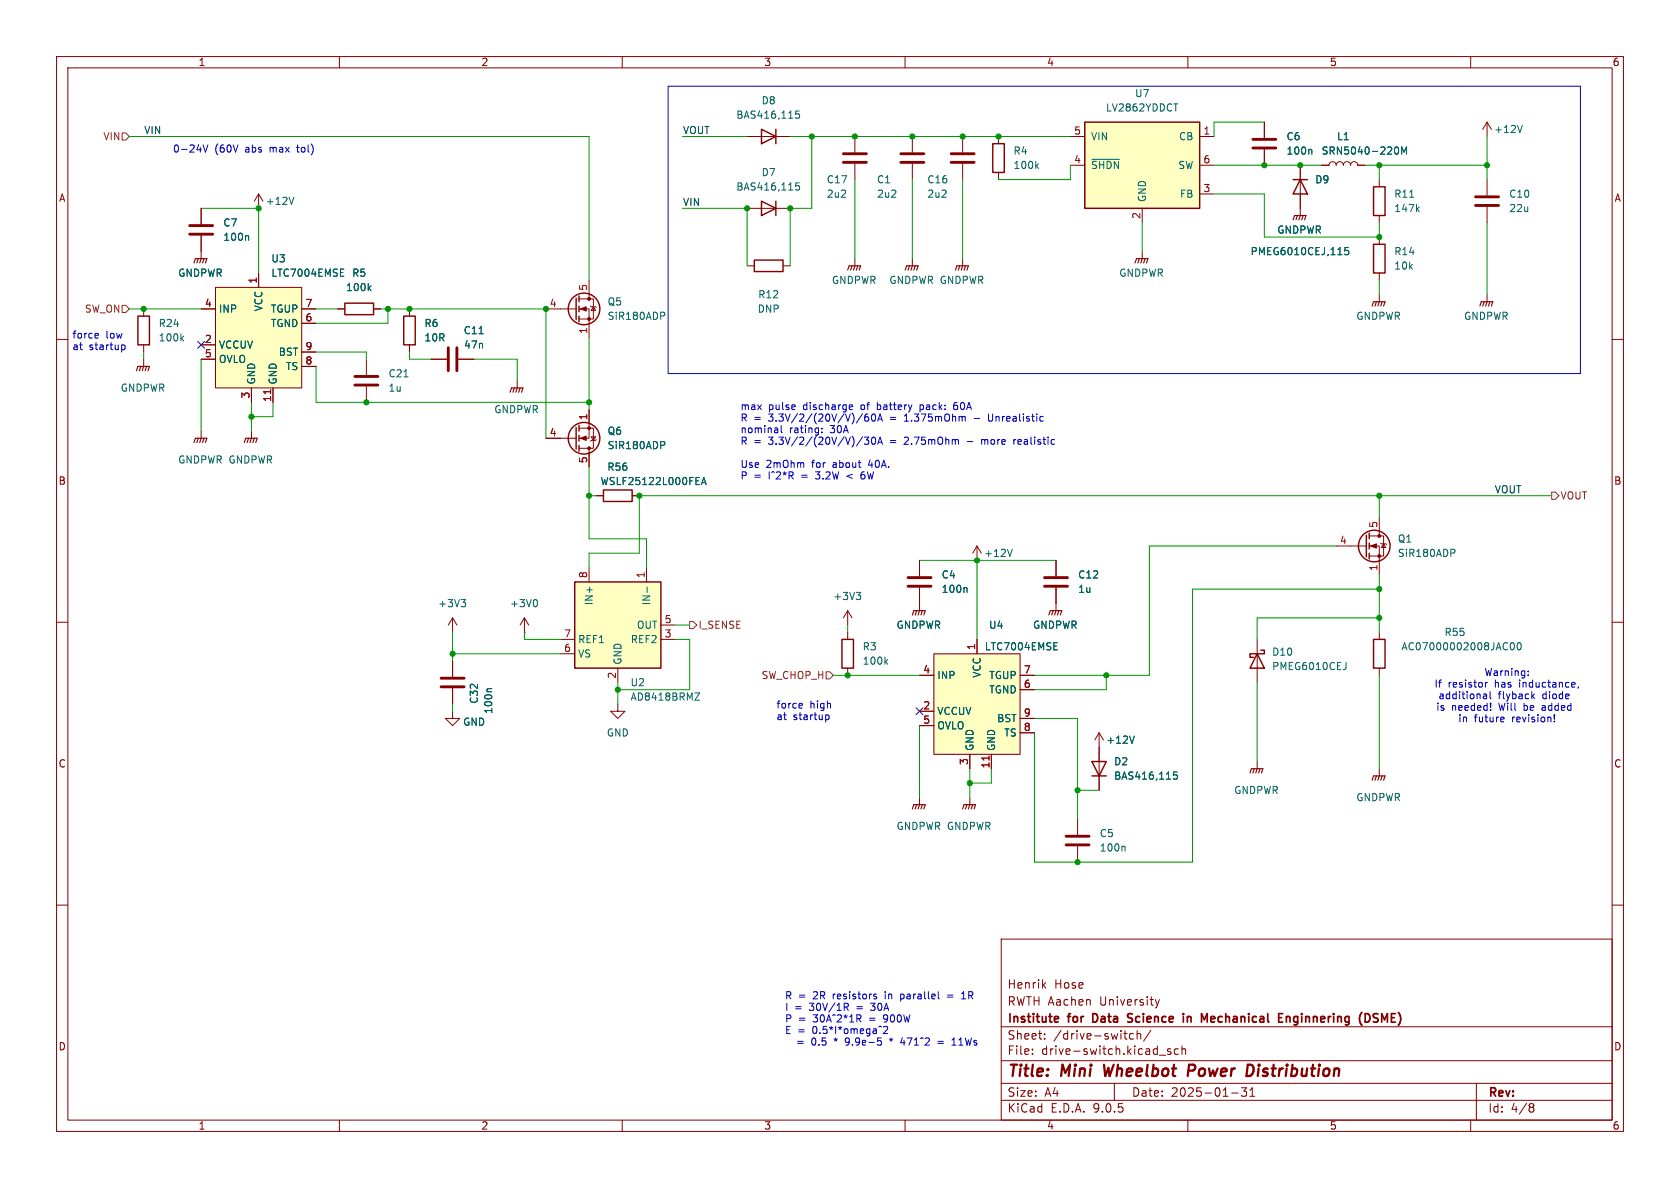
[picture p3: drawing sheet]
<svg xmlns="http://www.w3.org/2000/svg" width="297mm" height="210mm" viewBox="0 0 297 210" stroke-linecap="round" stroke-linejoin="round" font-family="sans-serif">
<g fill="none" stroke="#840000" stroke-width=".18">
<path d="M10 10h277v190h-277zM12 12h273v186h-273zM60 10v2M110 10v2M160 10v2M210 10v2M260 10v2M10 60h2M285 60h2M10 110h2M80 116.8v2.8M149.9 108l-.8 1.2"/>
<path d="M149.9 108l.7 1.2M149.9 108v2.5M285 110h2M80 125.7v1.3h1.3l-1.3 1.3-1.3-1.3h1.3M80 121.7v2.8M109.2 124.5v1.2h1.3l-1.3 1.3-1.3-1.3h1.3M194.3 129.5l-.8 1.3M194.3 129.5l.8 1.3M194.3 129.5v2.6M190.5 144.8v2.8M190.5 149.6v2.8M10 160h2"/>
<path d="M177 166h108v32h-108zM184.5 174.1l.4 .6M184.9 173.7l-.6 .6M204.2 176.7l.4 1M204.6 177.7l-.1 .4-.3 .1M205 176.7l-.4 1M285 160h2M60 198v2M110 198v2M160 198v2M177 194.5h108M177 191.5h108"/>
<path d="M177 187.5h108M177 181.5h108M182.5 186.3v.1M182.5 185.5v.1M184.7 183.6v.1M184.7 182.8v.1M197 191.5v3M198.7 182.7h.5M199.1 183.7h.1M200.4 182.8l-.4-.1-.3 .3v.4l.1 .2h.6M201 182.8l.2-.1 .4 .1 .1 .9M201 182.2v1.5"/>
<path d="M203.5 182.1l-1.3 2M205 186.5h1.1M207 185.5l-.4-.1-.2 .2 .1 .2 .5 .2v.3h-.6M208.3 185.5l-.4-.1-.3 .3v.4l.1 .2h.6M209 185.5l.2-.1 .3 .1 .1 .9M209 184.9v1.5M210 198v2M217.7 193.2h1.2M219.5 192.3h.9l-.5 .6 .4 .1v.7l-.2 .1h-.4l-.2-.1M221 193.8h.8M221 192.7l.4-.4v1.5M260 198v2"/>
<path d="M261 191.5v6.5M270.6 195.1l.4 .1 .2 .2-.3 .3M270.6 195.7h.3M270.9 195.7l.2 .2 .1 .4-.2 .2-.4 .1"/>
</g>
<path d="M195.2 188.2l.2 2 .6-1.4M211 188.2h-.8l-.2 2M211.1 189.2l-1 .1M221.1 188.2a1.11 1.11 0 0 1 0 1.9" fill="none" stroke="#840000" stroke-width=".4"/>
<g fill="none" stroke="#840000" stroke-width=".3">
<path d="M186.6 179.7l.5 .1v.2l-.7 .2M193.6 179.2h-.4v1.5h.4M200.2 179.3l-.6-.1-.3 .3 .2 .3 .6 .2M209.2 179.2v.1M209.9 179.7v1M210.5 179.8l-.4-.1-.2 .1M214.6 179.7h-.3l-.2 .2v.7l.5 .1M226.1 179.2h.7M227.4 179.8l.2-.1 .4 .1 .1 .9M227.4 179.7v1M241.7 179.2a.81 .81 0 0 1 .5 .7 .81 .81 0 0 1-.5 .8M243.4 179.2h-.3l-.3 .3 .1 .3 .4 .2"/>
<path d="M187.1 180.6l-.5 .1M199.3 180.6h.8M214.8 180l-.7 .2M226.1 180.7h.7M242.8 180.6l.5 .1"/>
</g>
<path d="M151.4 104.7h.8l-.5 .5M151.9 105.2l.3 .2v.3l-.3 .3M86.9 121.7h-.6l-.2 .2M200.5 130.1l-.4 1.3M198.7 149.6l.2 .2v.6" fill="none" stroke="#006464" stroke-width=".18"/>
<path d="M78 119.9h4M78 121.4h4M188.5 147.8h4M188.5 149.4h4" fill="none" stroke="#840000" stroke-width=".51"/>
<path d="M101.6 102.9h15.2v15.2h-15.2z" fill="#ffffc2"/>
<path d="M101.6 102.9h15.2v15.2h-15.2zM193 134.6h2.6l-1.3 2.6zM193 137.2h2.6" fill="none" stroke="#840000" stroke-width=".25"/>
<path d="M99.1 113h2.5M99.1 115.6h2.5M104.1 100.3v2.6M109.2 118.1v2.6M114.3 100.3v2.6M116.8 113h2.6M116.8 110.5h2.6M194.3 132.1v7.6M222.2 134.6v1.3M243.8 135.9v1.3" fill="none" stroke="#840000" stroke-width=".18"/>
<path d="M114.4 103.8v.9M122.8 122.5h.9l-.9 1.3h.9M208.1 136.5h-.6l-.1 .6 .2-.1h.4l.1 .2v.4l-.2 .1-.5-.1" fill="none" stroke="#006464" stroke-width=".18"/>
<path d="M221 136.7l.2-.8h2.1l-.3 .8M221.7 135.9l-.2 .8M222.2 135.9l-.2 .8M222.8 135.9l-.3 .8M242.6 137.9l.2-.7h2.1l-.3 .7M243.3 137.2l-.2 .7M243.8 137.2l-.2 .7M244.3 137.2l-.2 .7" fill="none" stroke="#840000" stroke-width=".2"/>
<path d="M191.8 21.6h20.3v15.2h-20.3z" fill="#ffffc2"/>
<g fill="none" stroke="#840000" stroke-width=".25">
<path d="M134.6 35.6l2.6 1.2-2.6 1.3zM134.6 22.9l2.6 1.2-2.6 1.3zM137.2 22.9v2.5M137.2 35.6v2.5M175.5 25.4h2v5.1h-2zM191.8 21.6h20.3v15.2h-20.3zM242.8 33h2.1v5.1h-2.1zM61 53.6h5v2h-5zM101.9 52.7v3.8M102.4 52.3v1M102.4 54.1v1M102.4 55.9v1"/>
<path d="M133.3 46h5.1v2h-5.1zM101.9 75.6v3.8M102.4 75.2v1M102.4 77v1M102.4 78.7v1.1M106.7 86.6h5.1v2h-5.1zM148.8 113h2.1v5.1h-2.1zM222.2 115.6l1.3 2.5h-2.5zM222.9 114.9h.6v.7h-2.5v.6h.6"/>
<circle cx="103.3" cy="54.6" r="2.79"/>
<circle cx="103.3" cy="77.5" r="2.79"/>
</g>
<g fill="none" stroke="#840000" stroke-width=".18">
<path d="M132.1 24.1h7.6M132.1 36.8h7.6M151.1 24.1v2.8M151.1 29v2.8M161.3 24.1v2.8M161.3 29v2.8M170.2 24.1v2.8M170.2 29v2.8M176.5 24.1v1.3M176.5 30.5v1.3M189.2 24.1h2.6M189.2 29.2h2.6"/>
<path d="M201.9 36.8v2.6M212.1 24.1h2.5M212.1 29.2h2.5M212.1 34.3h2.5M223.5 21.6v2.8M223.5 26.4v2.8M229.9 36.8v1.3M233.7 29.2h1.2a.64 .64 0 0 1 .7-.6 .64 .64 0 0 1 .6 .6 .64 .64 0 0 1 .7-.6 .64 .64 0 0 1 .6 .6 .64 .64 0 0 1 .6-.6 .64 .64 0 0 1 .7 .6 .64 .64 0 0 1 .6-.6 .64 .64 0 0 1 .6 .6h1.3M243.8 31.8v1.2M243.8 38.1v1.3M262.9 21.6l-.8 1.3M262.9 21.6l.8 1.3"/>
<path d="M262.9 21.6v2.5M59.7 54.6h1.3M66 54.6h1.3M96.5 54.6h5.4M102.4 52.8h2.5v3.6h-2.5M102.4 54.6h1.7v5.1M104.1 49.5v3.3M104.4 54.1l.1 .1h.8l.1 .2M104.9 54.2l.4 .7h-.8zM132.1 47h1.2M138.4 47h1.3M151.1 45.7v1.3"/>
<path d="M161.3 45.7v1.3M170.2 45.7v1.3M201.9 44.5v1.2M44.4 76.2v1.3M64.8 63.5v2.8M64.8 68.3v2.8M91.4 67.3v1.3M96.5 77.5h5.4M102.4 75.7h2.5v3.5h-2.5M104.1 72.4v5.1h-1.7M104.1 79.2v3.4M104.5 77.2h.8l-.4 .7z"/>
<path d="M105.4 77.7l-.1 .2h-.8l-.1 .1M105.4 87.6h1.3M111.8 87.6h1.2M162.6 99.1v2.8M172.7 96.5l-.7 1.3M172.7 96.5l.8 1.3M172.7 96.5v2.6M186.7 99.1v2.8M80 109.2l-.8 1.3M80 109.2l.8 1.3M80 109.2v2.6M92.7 111.8h.1"/>
<path d="M92.7 109.2l-.8 1.3M92.7 109.2l.8 1.3M92.7 109.2v2.6M149.9 111.8v1.2M149.9 118.1v1.3M162.6 103.9v4.1M186.7 103.9v4.1M222.2 113v7.7"/>
</g>
<g fill="none" stroke="#006464" stroke-width=".18">
<path d="M141.3 19.6h-.6l-.1 .6 .2-.1 .4 .1 .2 .2-.1 .4-.2 .1-.5-.1M207.5 18.4h.7M141.3 32.3h-.6l-.1 .6 .2-.1 .4 .1 .2 .2-.1 .4-.2 .1-.5-.1M183.2 29.3l.4 .5M183.6 28.9l-.5 .5M193 28.2h4.9M231.7 26.4l.2 .2v.6M246.7 26h.1a.68 .68 0 0 1 .5 .6 .68 .68 0 0 1-.5 .6h-.1M247.8 27.2v-1.2l.4 .9 .4-.9v1.2M249.2 34.9h.7M250.5 36.9l.4 .5M250.9 36.6l-.5 .4"/>
<path d="M269.1 22.2l-.4 1.2M65.2 50.9l.4 .5M65.6 50.5l-.5 .5M117.3 55.2l.2 .2v.3l-.2 .2M71.4 66.6h.7M117.3 78l.2 .3v.3l-.2 .1M124 85.7l.4-1.3 .5 1.3M124.1 85.3h.6M178.9 97.1l-.4 1.3M81.5 106h.8l-.4 .5M82.1 106.5l.2 .2v.3l-.2 .3M94.7 106a.79 .79 0 0 1 0 1.3"/>
<path d="M156.6 116.9l.3 .5M156.9 116.6l-.5 .5M170.8 103.9l.2 .2v.6M238 117.1v.9l-.4 .4"/>
</g>
<g fill="none" stroke="#840000" stroke-width=".51">
<path d="M149.1 27.2h4.1M149.1 28.7h4.1M159.3 27.2h4M159.3 28.7h4M168.1 27.2h4.1M168.1 28.7h4.1M221.5 24.6h4.1M221.5 26.2h4.1M62.7 66.5h4.1M62.7 68.1h4.1M160.5 102.1h4.1M160.5 103.6h4.1"/>
<path d="M184.7 102.1h4M184.7 103.6h4"/>
</g>
<g fill="none" stroke="#840000" stroke-width=".2">
<path d="M228.6 38.9l.3-.8h2l-.3 .8M229.4 38.1l-.3 .8M229.9 38.1l-.3 .8M230.4 38.1l-.3 .8M149.9 47.8l.2-.8h2l-.2 .8M150.6 47l-.2 .8M151.1 47l-.2 .8M151.6 47l-.2 .8M160 47.8l.3-.8h2l-.2 .8M160.8 47l-.3 .8M161.3 47l-.3 .8M161.8 47l-.3 .8"/>
<path d="M168.9 47.8l.3-.8h2l-.3 .8M169.7 47l-.3 .8M170.2 47l-.3 .8M170.7 47l-.3 .8M200.7 46.5l.2-.8h2l-.2 .8M201.4 45.7l-.2 .8M201.9 45.7l-.2 .8M202.4 45.7l-.2 .8M43.2 78.2l.2-.7h2.1l-.3 .7M43.9 77.5l-.2 .7M44.4 77.5l-.2 .7M45 77.5l-.3 .7"/>
<path d="M90.2 69.3l.2-.7h2.1l-.3 .7M90.9 68.6l-.2 .7M91.4 68.6l-.2 .7M91.9 68.6l-.2 .7M161.3 108.7l.2-.7h2.1l-.3 .7M162.1 108l-.3 .7M162.6 108l-.3 .7M163.1 108l-.3 .7M185.4 108.7l.3-.7h2l-.2 .7M186.2 108l-.3 .7M186.7 108l-.3 .7M187.2 108l-.3 .7"/>
</g>
<g fill="#840000" stroke="#840000" stroke-width=".18">
<path d="M102.6 54.6l1-.4v.8z"/>
<path d="M102.6 77.5l1-.4v.8z"/>
<circle cx="104.1" cy="52.8" r=".25"/>
<circle cx="104.1" cy="56.4" r=".25"/>
<circle cx="104.1" cy="79.2" r=".25"/>
<circle cx="104.1" cy="75.7" r=".25"/>
</g>
<path d="M38.1 50.8h15.2v17.8h-15.2z" fill="#ffffc2"/>
<g fill="none" stroke="#840000" stroke-width=".18">
<path d="M35.6 36.8v2.8M45.7 34.3v2.5M45.7 34.3l-.7 1.3M45.7 34.3l.8 1.3M229.9 29.2v7.6M262.9 31.8v2.7M262.9 36.6v2.8M35.6 54.6h2.5M35.6 41.7v4M38.1 50.8h15.2v17.8h-15.2zM45.7 48.3v2.5M53.3 54.6h2.6"/>
<path d="M53.3 57.2h2.6M243.8 41.9v1.3M243.8 48.3v1.2M243.8 52.1v1.2M262.9 52.1v1.2M35.6 61h2.5M35.6 63.5h2.5M35.6 76.2v1.3M44.4 68.6v2.5M48.3 68.6v2.5M53.3 62.2h2.6M53.3 64.8h2.6"/>
<path d="M76.2 63.5h2.8M81 63.5h2.8"/>
</g>
<path d="M47.8 68.9v.7" fill="none" stroke="#a90000" stroke-width=".18"/>
<path d="M51.9 34.9l-.4 1.2M43.8 41.6l.2 .2v.7M60.2 48.8h.6M60.2 47.6h.6M84.7 59h.7M238.4 43.8h-.6l-.1 .6 .2-.2 .4 .1 .1 .2v.4l-.2 .1-.5-.1" fill="none" stroke="#006464" stroke-width=".18"/>
<path d="M228.6 31.8h2.5M229.9 31.8l1.2 2.5h-2.5zM242.8 43.2h2.1v5.1h-2.1z" fill="none" stroke="#840000" stroke-width=".25"/>
<g fill="none" stroke="#840000" stroke-width=".2">
<path d="M34.3 46.5l.2-.8h2.1l-.3 .8M35.1 45.7l-.3 .8M35.6 45.7l-.3 .8M36.1 45.7l-.3 .8M242.6 54.1l.2-.8h2.1l-.3 .8M243.3 53.3l-.2 .8M243.8 53.3l-.2 .8M244.3 53.3l-.2 .8M261.6 54.1l.3-.8h2l-.2 .8M262.4 53.3l-.3 .8M262.9 53.3l-.3 .8M263.4 53.3l-.3 .8"/>
<path d="M34.3 78.2l.2-.7h2.1l-.3 .7M35.1 77.5l-.3 .7M35.6 77.5l-.3 .7M36.1 77.5l-.3 .7"/>
</g>
<path d="M33.5 39.9h4.1M260.9 34.8h4M260.9 36.3h4M33.5 41.4h4.1M79.2 61.5v4M80.8 61.5v4" fill="none" stroke="#840000" stroke-width=".51"/>
<path d="M165.1 115.6h15.2v17.8h-15.2z" fill="#ffffc2"/>
<g fill="none" stroke="#840000" stroke-width=".18">
<path d="M35.6 36.8v2.8M223.5 21.6v2.8M223.5 26.4v2.8M229.9 29.2v2.6M229.9 34.3v2.5M233.7 29.2h1.2M240 29.2h1.3M25.4 54.6v1.3M35.6 41.7v2.8M35.6 54.6h2.5M45.7 48.3v2.5M53.3 54.6h2.6"/>
<path d="M53.3 57.2h2.6M59.7 54.6h1.3M66 54.6h1.3M72.4 54.6v1.3M25.4 61v1.2M25.4 63.5v1.3M35.6 61h2.5M35.6 63.5h2.5M44.4 68.6v2.5M48.3 68.6v2.5M53.3 62.2h2.6M53.3 64.8h2.6"/>
<path d="M72.4 61v1.2M76.2 63.5h2.8M81 63.5h2.8M96.5 77.5h2.6M104.1 72.4v2.5M104.1 80v2.6M105.4 87.6h1.3M111.8 87.6h1.2M162.6 99.1v2.8M186.7 99.1v2.8M236.2 96.5h5.4M242.1 94.7h2.5v3.6h-2.5"/>
<path d="M242.1 96.5h1.7v5.1M243.8 91.4v3.3M244.1 96l.1 .1h.8l.1 .2M244.6 96.1l.4 .7h-.8zM80 116.8v2.8M162.6 119.4h2.5M162.6 103.9v2.8M165.1 115.6h15.2v17.8h-15.2zM172.7 113v2.6M180.3 119.4h2.6M186.7 103.9v2.8M243.8 111.8v1.2"/>
<path d="M243.8 118.1v1.3M80 121.7v2.8M162.6 125.7h2.5M162.6 128.3h2.5M171.4 133.4v2.5M175.3 133.4v2.5M180.3 121.9h2.6M180.3 127h2.6M180.3 129.5h2.6M194.3 132.1v2.5M194.3 137.2v2.5M162.6 141v1.2"/>
<path d="M171.4 141v1.2"/>
</g>
<path d="M47.8 68.9v.7M174.8 133.7v.7" fill="none" stroke="#a90000" stroke-width=".18"/>
<g fill="none" stroke="#006464" stroke-width=".18">
<path d="M231.7 26.4l.2 .2v.6M246.7 26h.1a.68 .68 0 0 1 .5 .6 .68 .68 0 0 1-.5 .6h-.1M247.8 27.2v-1.2l.4 .9 .4-.9v1.2M32.1 59.8l.4 .5M32.5 59.4l-.5 .5M43.8 41.6l.2 .2v.7M60.2 48.8h.6M60.2 47.6h.6M65.2 50.9l.4 .5M65.6 50.5l-.5 .5M84.7 59h.7M238.4 43.8h-.6l-.1 .6 .2-.2 .4 .1 .1 .2v.4l-.2 .1-.5-.1"/>
<path d="M117.3 78l.2 .3v.3l-.2 .1M124 85.7l.4-1.3 .5 1.3M124.1 85.3h.6M257 97.1l.2 .2v.3l-.2 .2M170.8 103.9l.2 .2v.6M186.3 114.9h.6M186.3 113.6h.6M267.1 113.7l.2-.1a.68 .68 0 0 1 .4 .6 .68 .68 0 0 1-.4 .7l-.2-.1-.1-.4zM268.3 113.7l.2-.1a.68 .68 0 0 1 .4 .6 .68 .68 0 0 1-.4 .7l-.2-.1-.1-.4zM86.9 121.7h-.6l-.2 .2M200.5 130.1l-.4 1.3M208.1 136.5h-.6l-.1 .6 .2-.1h.4l.1 .2v.4l-.2 .1-.5-.1"/>
</g>
<path d="M24.1 65.5l.3-.7h2l-.2 .7M24.9 64.8l-.3 .7M25.4 64.8l-.3 .7M25.9 64.8l-.2 .7M161.3 143l.2-.8h2.1l-.3 .8M162.1 142.2l-.3 .8M162.6 142.2l-.3 .8M163.1 142.2l-.3 .8M170.2 143l.2-.8h2.1l-.3 .8M170.9 142.2l-.2 .8M171.4 142.2l-.2 .8M172 142.2l-.3 .8" fill="none" stroke="#840000" stroke-width=".2"/>
<g fill="none" stroke="#840000" stroke-width=".25">
<path d="M24.4 55.9h2v5.1h-2zM71.4 55.9h2v5.1h-2zM241.6 94.6v3.8M242.1 94.2v1.1M242.1 96v1M242.1 97.8v1M242.8 113h2.1v5.1h-2.1z"/>
<circle cx="243" cy="96.5" r="2.79"/>
</g>
<g fill="#840000" stroke="#840000" stroke-width=".18">
<path d="M242.3 96.5l1-.4v.8z"/>
<circle cx="243.8" cy="94.7" r=".25"/>
<circle cx="243.8" cy="98.3" r=".25"/>
</g>
<path d="M21.6 23.5h.6l.7 .6-.7 .7h-.6zM21.6 54h.6l.7 .6-.7 .6h-.6zM274.3 87h.7l.6 .6-.6 .7h-.7zM121.9 109.9h.7l.6 .6-.6 .6h-.7zM146 118.7h.7l.6 .7-.6 .6h-.7z" fill="none" stroke="#725600" stroke-width=".18"/>
<g fill="none" stroke="#009600" stroke-width=".18">
<path d="M22.9 24.1h81.2v25.4M35.6 36.8h10.1v11.5M120.6 24.1h11.5M120.6 36.8h11.5v10.2M139.7 24.1h49.5M143.5 24.1v12.7h-3.8v10.2M151.1 31.8v13.9M161.3 31.8v13.9M170.2 31.8v13.9M189.2 29.2v2.6h-12.7M201.9 39.4v5.1M214.6 34.3h8.9v7.6h20.3v-2.5"/>
<path d="M214.6 29.2h19.1M223.5 21.6h-8.9v2.5M241.3 29.2h21.6M243.8 29.2v2.6M262.9 24.1v7.7M262.9 39.4v12.7M22.9 54.6h12.7M55.9 54.6h3.8M67.3 54.6h29.2v22.9M68.6 54.6v2.6h-12.7M104.1 59.7v12.7M243.8 49.5v2.6"/>
<path d="M25.4 62.2v1.3M35.6 63.5v12.7M44.4 71.1v5.1M48.3 71.1v2.6h-3.9M55.9 62.2h8.9v1.3M55.9 64.8v6.3h48.2M72.4 62.2v1.3h3.8M83.8 63.5h7.6v3.8M104.1 82.6v12.7h10.2v5M104.1 87.6h1.3M162.6 99.1h24.1M172.7 99.1v13.9"/>
<path d="M236.2 96.5h-33v22.9h-20.3M243.8 87.6v3.8M274.3 87.6h-161.3v10.2h-8.9v2.5M80 111.8v5M80 115.6h19.1M92.7 111.8v1.2h6.4M119.4 113h2.5v8.9h-12.7M119.4 110.5h2.5M147.3 119.4h15.3M149.9 110.5v1.3M195.6 119.4v2.5h-12.7M243.8 101.6v10.2"/>
<path d="M243.8 119.4v16.5M243.8 104.1h-33v48.3h-27.9v-22.9M243.8 109.2h-21.6v3.8M80 124.5v1.2M109.2 120.7v3.8M162.6 128.3v12.7M171.4 135.9v5.1M175.3 135.9v2.5h-3.9M182.9 127h7.6v17.8M190.5 139.7h3.8M222.2 120.7v13.9"/>
</g>
<path d="M35 60.4l1.2 1.2M36.2 60.4l-1.2 1.2M162 125.1l1.2 1.2M163.2 125.1l-1.2 1.2" fill="none" stroke="#000084" stroke-width=".18"/>
<g fill="none" stroke="#0000c2" stroke-width=".18">
<path d="M118.1 15.2h161.3v50.8h-161.3zM35.9 25.6l.4 1.3 .4-1.3M17 58.9l.3 .1 .1 .2-.6 .1M17.3 59.7l-.3 .1M21.6 61h.4l.1 .2v.5l-.5 .1M138.1 75.2v1.1l.2 .2M145.3 76.4v.1M145.3 75.7v.1M150.2 72.3h.5M150.2 71.6h.4l.1 .3-.6 .1M152.5 73.1l-1.1 1.7M152.5 77.2l-1.1 1.6"/>
<path d="M152.8 77.3h.8l-.4 .5 .3 .1v.5l-.2 .1-.5-.1M153.2 73.2h-.1a.86 .86 0 0 0 0 1.3l.4-.2 .1-.4-.3-.2h-.3l-.1 .2M154.2 77.4l.2-.1a.68 .68 0 0 1 .4 .6 .68 .68 0 0 1-.4 .6l-.2-.1-.1-.3zM154.4 73.2a.72 .72 0 0 0 .1 1.3 .79 .79 0 0 0 0-1.3M155.2 74.5l.4-1.3 .4 1.3M155.2 78.5l.4-1.2 .4 1.2M155.3 74.1h.6M155.3 78.2h.6M159.9 74.5h.7M162.7 71.6v1.2M162.7 72.3l.1 .1M162.8 71.6h-.1"/>
<path d="M168.9 71.1l-.1 .1a.86 .86 0 0 0 0 1.2h.3M169.1 71.6l-.4 .1-.1 .2M170.6 73.7v.8M171 78.1h1M172.2 74h1M173.5 77.7v.8M173.9 77.7l-.4 .1M174.8 73.2v1l.1 .2 .3 .1M179.2 77.7v.8M179.6 77.7l-.4 .2M184.3 73.6l.1 .1M184.4 74.4l-.1 .1"/>
<path d="M150.7 83.8l-1 .4 1 .4M152.6 83.4l-.2 .1a.86 .86 0 0 0 0 1.2h.3M152.7 83.9h-.3l-.2 .2M270.2 119.3v.1M270.2 118.6v.2M141.4 124.3l.4 .1 .1 .2-.6 .2M141.8 125.1l-.4 .1M146.1 126.4h.4l.1 .2-.1 .5-.4 .1M262.2 123.3l.2 .2h.4M262.3 122.7h.5v.8M262.6 120.6v.9M262.7 120.7l-.1 .2"/>
<path d="M262.8 123h-.4l-.2 .2M263.4 122.2v1.1l.2 .2M263.5 125.4v.2M263.5 124.3v.8M265.5 126.8h.3l.1 .3-.6 .1M265.8 127.5l-.3 .1M270.9 123l.4 .5M271.3 122.7l-.5 .5M274.7 126.4l.1 .7M274.8 127.5v.1M274.8 126.3v.8M274.9 126.4l-.1 .7"/>
<path d="M278.3 120.6l.2 .3-.7 .2M278.4 121.4l-.1 .1M279.1 121.4l-.2 .3M149.5 178l.5 .6M149.7 177.3l.3 .3-.1 .3-.7 .1M154.6 176.2h.3l.1 .2-.2 .2h-.2M154.6 175.7l.3 .1M159.2 175.7v1.3M159.2 176.5l.1 .1M159.3 175.7l-.1 .1M165.9 176.5l.2 .1M167.5 175.9h1"/>
<path d="M167.5 176.3h1M170 176.6h.7M170 175.7l.4-.4v1.3M149.4 183.7v.3l.3 .3M149.5 184.8h.3M155.6 181.4l.2 .2M155.6 184l.2 .2v.3l-.2 .3M156.4 181.4l-.2 .2M156.7 181.4l.2 .3v.3l-.8 .7h.8M157.2 183.7l.3 .1M157.5 183.5v.3M157.5 183.8l-.1 .2"/>
<path d="M157.5 183.8l.2 .2M157.8 183.7l-.3 .1M159.5 183.4l-.3 .9h.8M165.8 184.1h1M165.8 184.5h1M168.3 184.8h.7M168.5 183.7l.2-.2v1.3"/>
</g>
<g fill="#009600" stroke="#009600" stroke-width=".18">
<circle cx="171.4" cy="138.4" r=".46"/>
<circle cx="190.5" cy="152.4" r=".46"/>
<circle cx="190.5" cy="139.7" r=".46"/>
<circle cx="149.9" cy="119.4" r=".46"/>
<circle cx="243.8" cy="109.2" r=".46"/>
<circle cx="223.5" cy="29.2" r=".46"/>
<circle cx="229.9" cy="29.2" r=".46"/>
<circle cx="172.7" cy="99.1" r=".46"/>
<circle cx="243.8" cy="87.6" r=".46"/>
<circle cx="195.6" cy="119.4" r=".46"/>
<circle cx="243.8" cy="104.1" r=".46"/>
<circle cx="262.9" cy="29.2" r=".46"/>
<circle cx="243.8" cy="29.2" r=".46"/>
<circle cx="243.8" cy="41.9" r=".46"/>
<circle cx="68.6" cy="54.6" r=".46"/>
<circle cx="64.8" cy="71.1" r=".46"/>
<circle cx="113" cy="87.6" r=".46"/>
<circle cx="104.1" cy="87.6" r=".46"/>
<circle cx="72.4" cy="54.6" r=".46"/>
<circle cx="132.1" cy="36.8" r=".46"/>
<circle cx="151.1" cy="24.1" r=".46"/>
<circle cx="139.7" cy="36.8" r=".46"/>
<circle cx="104.1" cy="71.1" r=".46"/>
<circle cx="96.5" cy="54.6" r=".46"/>
<circle cx="161.3" cy="24.1" r=".46"/>
<circle cx="170.2" cy="24.1" r=".46"/>
<circle cx="143.5" cy="24.1" r=".46"/>
<circle cx="176.5" cy="24.1" r=".46"/>
<circle cx="80" cy="115.6" r=".46"/>
<circle cx="109.2" cy="121.9" r=".46"/>
<circle cx="25.4" cy="54.6" r=".46"/>
<circle cx="45.7" cy="36.8" r=".46"/>
<circle cx="44.4" cy="73.7" r=".46"/>
</g>
<g font-size="2.8" fill="#840000">
<text x="178" y="190.9">Title:</text>
<text x="187.7" y="190.9">Mini</text>
<text x="196" y="190.9">Wheelbot</text>
<text x="211.6" y="190.9">Power</text>
<text x="222.8" y="190.9">Distribution</text>
</g>
<g font-size="2.1" fill="#840000">
<text x="178" y="178">RWTH Aachen</text>
<text x="178" y="175">Henrik</text>
<text x="186.4" y="175">Hose</text>
<text x="194.5" y="178">University</text>
<text x="178" y="184">Sheet:</text>
<text x="178" y="181.2">Institute</text>
<text x="186.2" y="184">/drive-switch/</text>
<text x="189" y="181.2">for</text>
<text x="193.8" y="181.2">Data</text>
<text x="200.7" y="181.2">Science</text>
<text x="211" y="181.2">in</text>
<text x="214.9" y="181.2">Mechanical</text>
<text x="229.1" y="181.2">Enginnering</text>
<text x="244" y="181.2">(DSME)</text>
<text x="178" y="186.7">File:</text>
<text x="184.1" y="186.7">drive-switch.kicad_sch</text>
<text x="178" y="196.9">KiCad</text>
<text x="178" y="194.1">Size:</text>
<text x="184.7" y="194.1">A4</text>
<text x="185.7" y="196.9">E.D.A.</text>
<text x="193.3" y="196.9">9.0.5</text>
<text x="200" y="194.1">Date:</text>
<text x="207" y="194.1">2025-01-31</text>
<text x="263" y="194.3">Rev:</text>
<text x="263" y="196.9">Id:</text>
<text x="267.1" y="196.9">4/8</text>
</g>
<g font-size="1.8" fill="#840000">
<text x="35" y="11.9">1</text>
<text x="85" y="11.9">2</text>
<text x="135" y="11.9">3</text>
<text x="185" y="11.9">4</text>
<text x="235" y="11.9">5</text>
<text x="285" y="11.9">6</text>
<text x="10.3" y="35.9">A</text>
<text x="285.3" y="35.9">A</text>
<text x="10.3" y="85.9">B</text>
<text x="285.3" y="85.9">B</text>
<text x="10.3" y="135.9">C</text>
<text x="285.3" y="135.9">C</text>
<text x="10.3" y="185.9">D</text>
<text x="285.3" y="185.9">D</text>
<text x="35" y="199.9">1</text>
<text x="85" y="199.9">2</text>
<text x="135" y="199.9">3</text>
<text x="185" y="199.9">4</text>
<text x="235" y="199.9">5</text>
<text x="285" y="199.9">6</text>
</g>
<g font-size="1.8" fill="#006464">
<text x="200.6" y="17.4">U7</text>
<text x="130.1" y="21.2">BAS416,115</text>
<text x="134.5" y="18.6">D8</text>
<text x="195.4" y="19.9">LV2862YDDCT</text>
<text x="264.1" y="23.7">+12V</text>
<text x="179.1" y="27.5">R4</text>
<text x="192.8" y="25">VIN</text>
<text x="208.3" y="25">CB</text>
<text x="227.3" y="25">C6</text>
<text x="227.3" y="27.5">100n</text>
<text x="233.5" y="27.5">SRN5040-220M</text>
<text x="236.3" y="25">L1</text>
<text x="130.1" y="33.9">BAS416,115</text>
<text x="134.5" y="31.3">D7</text>
<text x="146.1" y="32.6">C17</text>
<text x="146.1" y="35.2">2u2</text>
<text x="154.9" y="32.6">C1</text>
<text x="154.9" y="35.2">2u2</text>
<text x="163.8" y="32.6">C16</text>
<text x="163.8" y="35.2">2u2</text>
<text x="179.1" y="30.1">100k</text>
<text x="192.8" y="30.1">~{SHDN}</text>
<text x="202.8" y="35.8" transform="rotate(-90 202.8 35.8)">GND</text>
<text x="208.2" y="30.1">SW</text>
<text x="208.5" y="35.2">FB</text>
<text x="232.4" y="32.6">D9</text>
<text x="246.4" y="35.2">R11</text>
<text x="266.7" y="35.2">C10</text>
<text x="39.4" y="40.2">C7</text>
<text x="46.9" y="36.4">+12V</text>
<text x="225.7" y="41.5">GNDPWR</text>
<text x="246.4" y="37.7">147k</text>
<text x="266.7" y="37.7">22u</text>
<text x="39.4" y="42.8">100n</text>
<text x="47.9" y="46.6">U3</text>
<text x="221" y="45.3">PMEG6010CEJ,115</text>
<text x="246.4" y="47.9">10k</text>
<text x="246.4" y="45.3">R14</text>
<text x="31.4" y="49.1">GNDPWR</text>
<text x="47.9" y="49.1">LTC7004EMSE</text>
<text x="61.1" y="51.7">100k</text>
<text x="62.2" y="49.1">R5</text>
<text x="133.9" y="52.9">R12</text>
<text x="147" y="50.4">GNDPWR</text>
<text x="157.1" y="50.4">GNDPWR GNDPWR</text>
<text x="197.8" y="49.1">GNDPWR</text>
<text x="27.9" y="58">R24</text>
<text x="38.6" y="55.5">INP</text>
<text x="46.6" y="55.1" transform="rotate(-90 46.6 55.1)">VCC</text>
<text x="47.8" y="55.5">TGUP</text>
<text x="47.8" y="58">TGND</text>
<text x="74.9" y="58">R6</text>
<text x="81.9" y="59.3">C11</text>
<text x="107.3" y="54.2">Q5</text>
<text x="107.3" y="56.7">SiR180ADP</text>
<text x="133.9" y="55.5">DNP</text>
<text x="239.7" y="56.7">GNDPWR</text>
<text x="258.7" y="56.7">GNDPWR</text>
<text x="27.9" y="60.6">100k</text>
<text x="38.6" y="61.8">VCCUV</text>
<text x="38.6" y="64.4">OVLO</text>
<text x="49.2" y="63.1">BST</text>
<text x="50.5" y="65.6">TS</text>
<text x="74.9" y="60.6">10R</text>
<text x="81.9" y="61.8">47n</text>
<text x="21.2" y="69.4">GNDPWR</text>
<text x="45.3" y="68.1" transform="rotate(-90 45.3 68.1)">GND</text>
<text x="49.1" y="68.1" transform="rotate(-90 49.1 68.1)">GND</text>
<text x="68.6" y="69.4">1u</text>
<text x="68.6" y="66.9">C21</text>
<text x="87.3" y="73.3">GNDPWR</text>
<text x="107.3" y="77.1">Q6</text>
<text x="31.4" y="82.1">GNDPWR GNDPWR</text>
<text x="107.3" y="83.4">R56</text>
<text x="107.3" y="79.6">SiR180ADP</text>
<text x="106.1" y="86">WSLF25122L000FEA</text>
<text x="173.9" y="98.7">+12V</text>
<text x="247" y="96.1">Q1</text>
<text x="247" y="98.7">SiR180ADP</text>
<text x="77.4" y="107.5">+3V3</text>
<text x="90.1" y="107.5">+3V0</text>
<text x="105" y="107.1" transform="rotate(-90 105 107.1)">IN+</text>
<text x="115.2" y="107.1" transform="rotate(-90 115.2 107.1)">IN-</text>
<text x="147.2" y="106.3">+3V3</text>
<text x="166.4" y="102.5">C4</text>
<text x="166.4" y="105">100n</text>
<text x="190.5" y="105">1u</text>
<text x="190.5" y="102.5">C12</text>
<text x="102.1" y="113.9">REF1</text>
<text x="111.4" y="113.9">REF2</text>
<text x="112.5" y="111.4">OUT</text>
<text x="158.4" y="111.4">GNDPWR</text>
<text x="174.7" y="111.4">U4</text>
<text x="182.5" y="111.4">GNDPWR</text>
<text x="255.3" y="112.6">R55</text>
<text x="102.1" y="116.4">VS</text>
<text x="110.1" y="117.6" transform="rotate(-90 110.1 117.6)">GND</text>
<text x="152.4" y="115.2">R3</text>
<text x="152.4" y="117.7">100k</text>
<text x="173.6" y="119.9" transform="rotate(-90 173.6 119.9)">VCC</text>
<text x="174" y="115.2">LTC7004EMSE</text>
<text x="224.8" y="116.1">D10</text>
<text x="224.8" y="118.7">PMEG6010CEJ</text>
<text x="247.7" y="115.2">AC07000002008JAC00</text>
<text x="84.7" y="124.5" transform="rotate(-90 84.7 124.5)">C32</text>
<text x="111.4" y="124.1">AD8418BRMZ</text>
<text x="111.4" y="121.5">U2</text>
<text x="165.6" y="120.2">INP</text>
<text x="174.8" y="120.2">TGUP</text>
<text x="174.8" y="122.8">TGND</text>
<text x="81.8" y="128.5">GND</text>
<text x="87.2" y="126.3" transform="rotate(-90 87.2 126.3)">100n</text>
<text x="107.2" y="130.4">GND</text>
<text x="165.6" y="126.6">VCCUV</text>
<text x="165.6" y="129.1">OVLO</text>
<text x="176.2" y="127.9">BST</text>
<text x="177.5" y="130.4">TS</text>
<text x="195.5" y="131.7">+12V</text>
<text x="172.3" y="132.8" transform="rotate(-90 172.3 132.8)">GND</text>
<text x="176.1" y="132.8" transform="rotate(-90 176.1 132.8)">GND</text>
<text x="196.9" y="135.5">D2</text>
<text x="196.9" y="138">BAS416,115</text>
<text x="218.1" y="140.6">GNDPWR</text>
<text x="239.7" y="141.8">GNDPWR</text>
<text x="158.4" y="146.9">GNDPWR GNDPWR</text>
<text x="194.3" y="148.2">C5</text>
<text x="194.3" y="150.7">100n</text>
</g>
<g font-size="1.8" fill="#0f0f0f">
<text x="25.4" y="23.8">VIN</text>
<text x="120.6" y="23.8">VOUT</text>
<text x="120.6" y="36.5">VIN</text>
<text x="264.2" y="87.3">VOUT</text>
</g>
<g font-size="1.8" fill="#a90000">
<text x="189.8" y="23.9">5</text>
<text x="212.7" y="23.9">1</text>
<text x="189.8" y="29">4</text>
<text x="212.7" y="29">6</text>
<text x="212.7" y="34">3</text>
<text x="201.7" y="38.8" transform="rotate(-90 201.7 38.8)">2</text>
<text x="45.5" y="50.2" transform="rotate(-90 45.5 50.2)">1</text>
<text x="103.9" y="51.5" transform="rotate(-90 103.9 51.5)">5</text>
<text x="36.1" y="54.4">4</text>
<text x="53.9" y="54.4">7</text>
<text x="53.9" y="56.9">6</text>
<text x="97.1" y="54.4">4</text>
<text x="103.9" y="59.1" transform="rotate(-90 103.9 59.1)">1</text>
<text x="36.1" y="60.7">2</text>
<text x="36.1" y="63.2">5</text>
<text x="53.9" y="62">9</text>
<text x="53.9" y="64.5">8</text>
<text x="44.2" y="70.6" transform="rotate(-90 44.2 70.6)">3</text>
<text x="48" y="71.2" transform="rotate(-90 48 71.2)">11</text>
<text x="97.1" y="77.2">4</text>
<text x="103.9" y="74.4" transform="rotate(-90 103.9 74.4)">1</text>
<text x="103.9" y="82" transform="rotate(-90 103.9 82)">5</text>
<text x="243.6" y="93.4" transform="rotate(-90 243.6 93.4)">5</text>
<text x="236.8" y="96.3">4</text>
<text x="243.6" y="101" transform="rotate(-90 243.6 101)">1</text>
<text x="103.9" y="102.3" transform="rotate(-90 103.9 102.3)">8</text>
<text x="114" y="102.3" transform="rotate(-90 114 102.3)">1</text>
<text x="99.6" y="112.8">7</text>
<text x="117.4" y="110.2">5</text>
<text x="117.4" y="112.8">3</text>
<text x="99.6" y="115.3">6</text>
<text x="163.1" y="119.1">4</text>
<text x="172.5" y="115" transform="rotate(-90 172.5 115)">1</text>
<text x="180.9" y="119.1">7</text>
<text x="109" y="120.1" transform="rotate(-90 109 120.1)">2</text>
<text x="163.1" y="125.5">2</text>
<text x="180.9" y="121.7">6</text>
<text x="163.1" y="128">5</text>
<text x="180.9" y="126.7">9</text>
<text x="180.9" y="129.3">8</text>
<text x="171.2" y="135.3" transform="rotate(-90 171.2 135.3)">3</text>
<text x="175" y="135.9" transform="rotate(-90 175 135.9)">11</text>
</g>
<g font-size="1.8" fill="#725600">
<text x="18.2" y="25">VIN</text>
<text x="14.9" y="55.5">SW_ON</text>
<text x="275.8" y="88.5">VOUT</text>
<text x="123.4" y="111.4">I_SENSE</text>
<text x="134.5" y="120.2">SW_CHOP_H</text>
</g>
<g font-size="1.8" fill="#0000c2">
<text x="30.5" y="27.1">0-24V</text>
<text x="37.9" y="27.1">(60V</text>
<text x="43.5" y="27.1">abs</text>
<text x="48" y="27.1">max</text>
<text x="53" y="27.1">tol)</text>
<text x="12.7" y="59.9">force</text>
<text x="18.7" y="59.9">low</text>
<text x="12.7" y="62">at</text>
<text x="15.7" y="62">startup</text>
<text x="130.8" y="72.6">max</text>
<text x="130.8" y="74.6">R =</text>
<text x="130.8" y="76.7">nominal</text>
<text x="135.9" y="72.6">pulse</text>
<text x="136" y="74.6">3.3V/2/(20V/V)/60A</text>
<text x="139.5" y="76.7">rating:</text>
<text x="142.1" y="72.6">discharge</text>
<text x="146.9" y="76.7">30A</text>
<text x="152.5" y="72.6">of</text>
<text x="155.5" y="72.6">battery</text>
<text x="157.6" y="74.6">=</text>
<text x="160.3" y="74.6">1.375mOhm</text>
<text x="163.3" y="72.6">pack:</text>
<text x="169.5" y="72.6">60A</text>
<text x="175.6" y="74.6">Unrealistic</text>
<text x="130.8" y="78.7">R =</text>
<text x="130.8" y="82.8">Use</text>
<text x="135.4" y="82.8">2mOhm</text>
<text x="136" y="78.7">3.3V/2/(20V/V)/30A</text>
<text x="143.7" y="82.8">for</text>
<text x="147.5" y="82.8">about</text>
<text x="154" y="82.8">40A.</text>
<text x="157.6" y="78.7">=</text>
<text x="160.3" y="78.7">2.75mOhm</text>
<text x="174.4" y="78.7">more</text>
<text x="180.3" y="78.7">realistic</text>
<text x="130.8" y="84.8">P</text>
<text x="133.3" y="84.8">=</text>
<text x="136" y="84.8">I^2*R</text>
<text x="141.9" y="84.8">=</text>
<text x="144.7" y="84.8">3.2W</text>
<text x="153.1" y="84.8">6W</text>
<text x="262.3" y="119.7">Warning:</text>
<text x="137.2" y="125.3">force</text>
<text x="143.2" y="125.3">high</text>
<text x="253.5" y="121.8">If</text>
<text x="253.8" y="125.8">is</text>
<text x="254.2" y="123.8">additional</text>
<text x="256" y="121.8">resistor</text>
<text x="256.6" y="125.8">needed!</text>
<text x="264.4" y="121.8">has</text>
<text x="264.9" y="123.8">flyback</text>
<text x="265.1" y="125.8">Will</text>
<text x="268.9" y="121.8">inductance,</text>
<text x="269.6" y="125.8">be</text>
<text x="272.8" y="123.8">diode</text>
<text x="273.1" y="125.8">added</text>
<text x="137.2" y="127.4">at</text>
<text x="140.2" y="127.4">startup</text>
<text x="257.7" y="127.9">in</text>
<text x="260.6" y="127.9">future</text>
<text x="267.4" y="127.9">revision!</text>
<text x="138.7" y="176.7">R =</text>
<text x="138.7" y="178.8">I</text>
<text x="140.5" y="178.8">=</text>
<text x="143.2" y="178.8">30V/1R</text>
<text x="143.9" y="176.7">2R</text>
<text x="147.5" y="176.7">resistors</text>
<text x="151.7" y="178.8">=</text>
<text x="154.4" y="178.8">30A</text>
<text x="156.9" y="176.7">in</text>
<text x="159.8" y="176.7">parallel</text>
<text x="171.1" y="176.7">1R</text>
<text x="138.7" y="180.8">P</text>
<text x="138.7" y="182.9">E =</text>
<text x="141" y="184.9">=</text>
<text x="141.1" y="180.8">=</text>
<text x="143.7" y="182.9">0.5*I*omega^2</text>
<text x="143.8" y="184.9">0.5</text>
<text x="143.9" y="180.8">30A^2*1R</text>
<text x="148" y="184.9">*</text>
<text x="150.1" y="184.9">9.9e-5</text>
<text x="153.9" y="180.8">=</text>
<text x="156.7" y="180.8">900W</text>
<text x="160.3" y="184.9">471^2</text>
<text x="167" y="184.9">=</text>
<text x="169.8" y="184.9">11Ws</text>
</g>
</svg>
